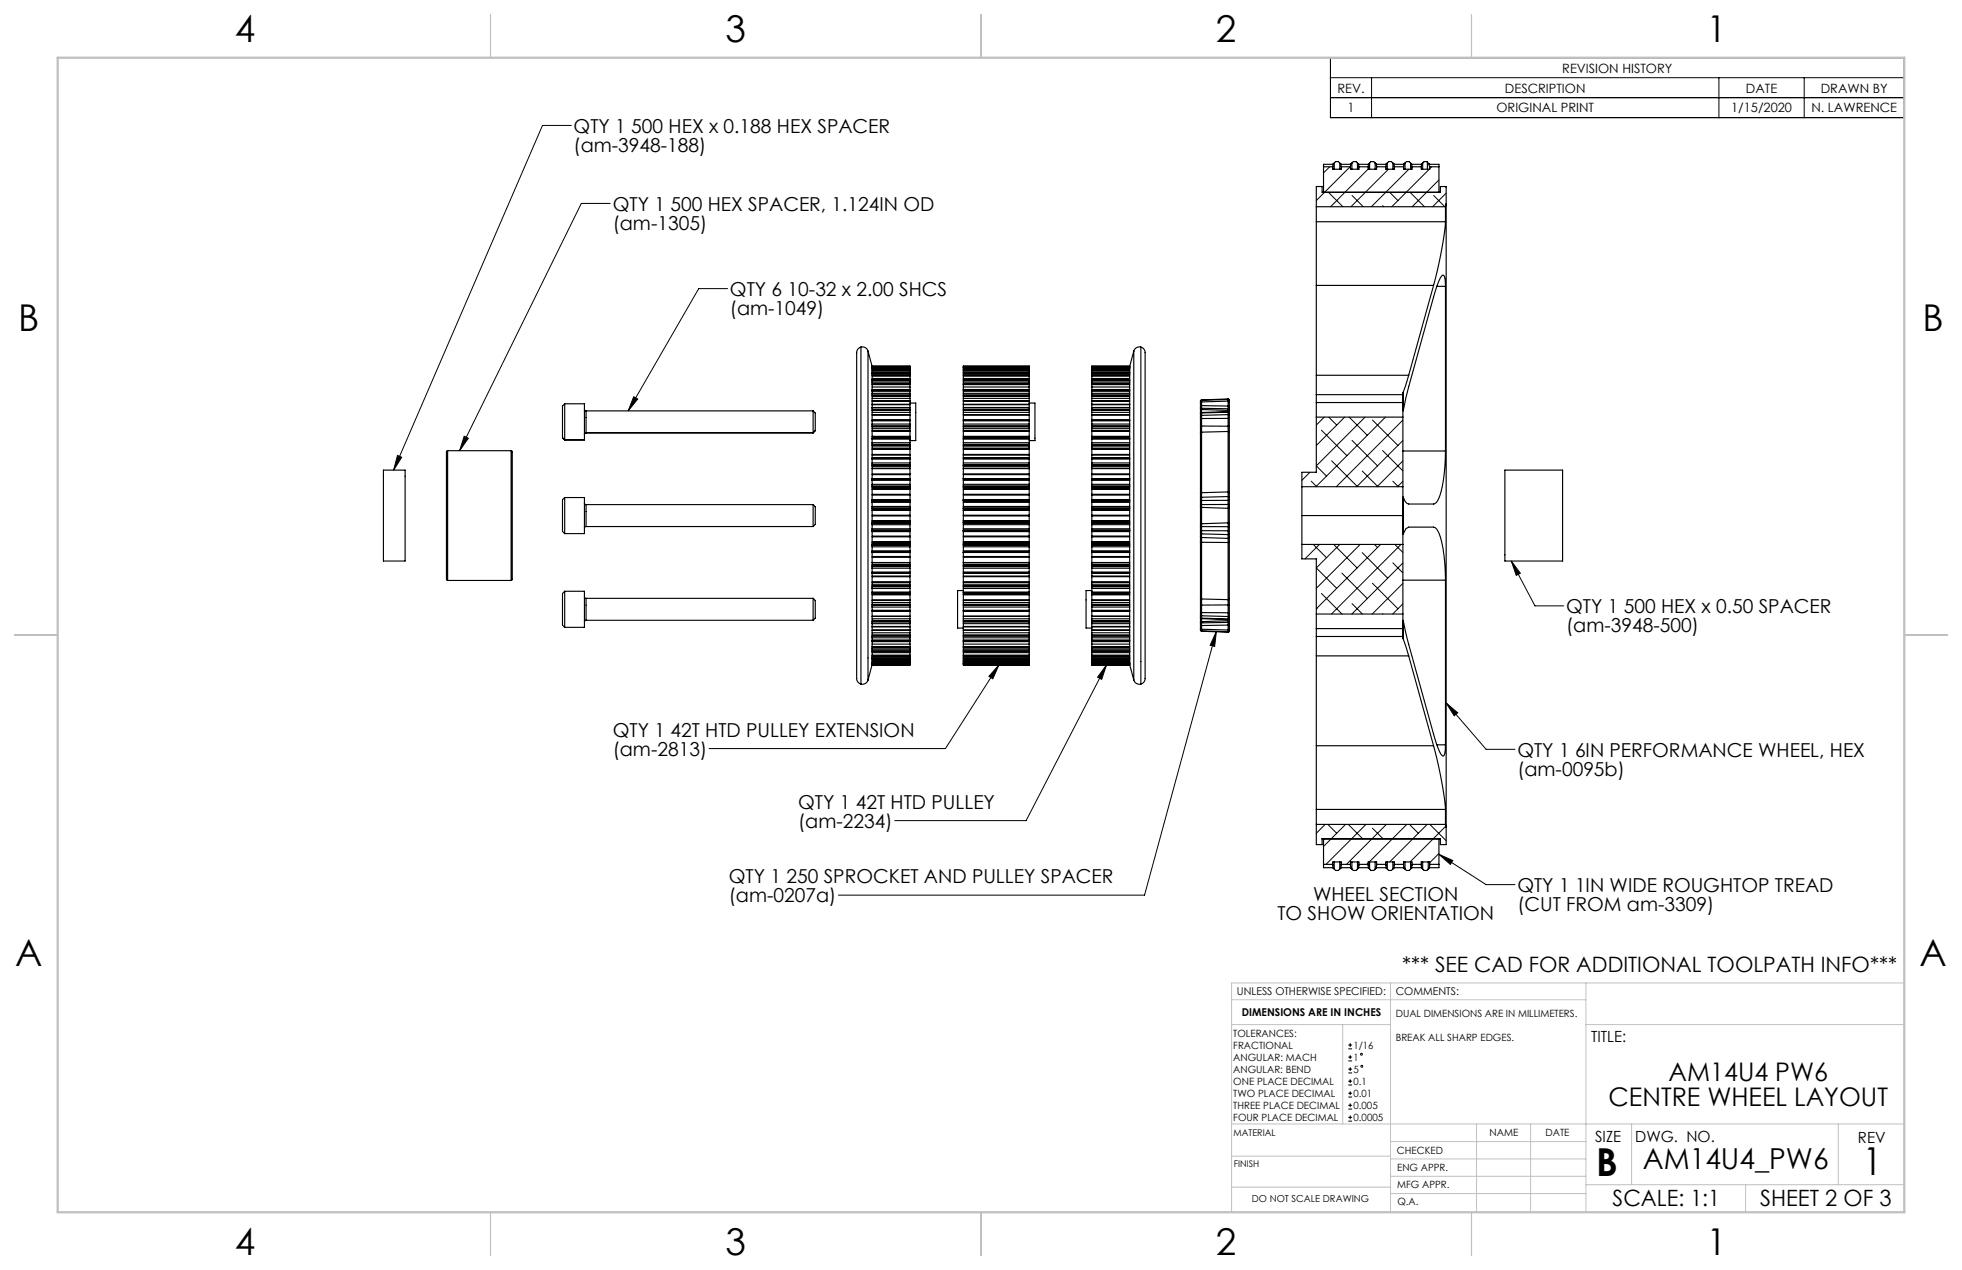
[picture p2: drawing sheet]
<svg xmlns="http://www.w3.org/2000/svg" width="432mm" height="279mm" viewBox="0 0 432 279" stroke-linecap="round" stroke-linejoin="round" font-family="sans-serif">
<g fill="none" stroke="#000" stroke-width=".22">
<path d="M292.8 12.7h126.3v13.2h-126.3zM292.8 17.1h126.3M301.9 17.1v8.8M378.3 17.1v8.8M397.1 17.1v8.8M125.7 27.6h-6.3l-32.8 75.8M292.6 36.7l-1.3 1.3M292.8 21.5h126.3M297.1 36.7l-7.4 7.4M301.1 37.2l-8.3 8.3M305.6 37.2l-8.3 8.3M310.1 37.2l-8.3 8.3"/>
<path d="M314.6 37.2l-8.3 8.3M315.1 36.7l-.4 .4M316.7 39.6l-5.9 5.9M134.3 44.8h-6.4l-26.7 54.4M292.4 42.3l3.1 3.2M297.6 43l2.4 2.5M304.3 45.2l.2 .3M305.8 42.3l1.9 1.8M310.3 42.3l3.2 3.2M315.5 43l2.5 2.5M318 41l.3 .3M318.3 42.5l-3 3"/>
<path d="M160.1 63.5h-6.3l-15.5 26.9M102.2 96l.9 .4-1.9 2.8zM139.5 87.3l.8 .5-2 2.6zM290.8 94.6l5.6 5.7M291.4 91.8l-1.7 1.7M292.4 91.8l1.8 1.7M295.9 91.8l-6.2 6.2M296.9 91.8l4 4M297.6 96.9l5.6 5.6M300.4 91.8l-10.7 10.7 2.2 2.2M302 92.4l5.7 5.6M304.3 99.1l4.4 4.5"/>
<path d="M304.9 91.8l-15.3 15.3M308.7 92.4l-14.6 14.7M308.7 96.9l-10.1 10.2M87.5 100.2l.9 .4-1.8 2.8zM288.3 103.9l-1.8 1.8M288.6 105.9l1.2 1.2M289 119.8l2.9 2.9M290.4 119.8l-3.2 3.2M293.1 101.4l5.6 5.6M293.5 119.8l5.2 5.1M294.9 119.8l-5.2 5.1 4.5 4.5M299.4 119.8l-9.7 9.6"/>
<path d="M299.8 103.6l3.5 3.5M302.5 119.8l.7 .7M303.8 119.8l-14.1 14.1M306.5 105.9l1.2 1.2M307 119.8l1.7 1.7M308.3 119.8l-15.3 15.3M308.7 101.4l-5.6 5.7M308.7 105.9l-1.1 1.2M267.7 138.9l-.4 3.3-1-.2zM267.7 138.9l-15.8 58h-67.4M289.7 133.9h.1M290.8 130.6l4.5 4.5"/>
<path d="M295.3 126.1l5.6 5.6M297.6 132.8l2.2 2.3M299.8 121.6l5.6 5.6M302 128.3l5.7 5.6M304.3 135.1h.1M306.5 123.8l2.2 2.2M308.7 123.9l-11.2 11.2M308.7 128.3l-6.7 6.8M308.7 132.8l-2.2 2.3M332.6 123.4l5.2 9.9h6.4M332.6 123.4l2 2.7-.9 .5zM219.9 146.3l-1.4 3-.9-.5z"/>
<path d="M219.9 146.3l-11.8 18.4h-52M243.5 146.3l-17.7 34.2h-28.9M243.5 146.3l-1 3.1-.9-.4zM318.3 154.6l2.5 2.2-.8 .7zM318.3 154.6l8.8 10.3h6.3M290.8 184.4l.2 .2M291.6 181.4l-1.9 1.9M292.2 181.4l2 1.9M296.1 181.4l-4.8 4.8M296.7 181.4l3.2 3.1M300.6 181.4l-8.8 8.8M301.1 189.9l-.3 .3"/>
<path d="M302 182.2l2.4 2.3M305.1 181.4l-8.8 8.8M308.8 184.4l.1 .1M309.6 181.4l-8.3 8.2M310.2 181.4l1.9 1.9M314.1 181.4l-8.3 8.2M314.7 181.4l3.6 3.6M316.7 188l3 1.3-.5 .9zM316.7 187.8l-2 2M316.7 188l10.4 6.6h6.3M318.2 181.7l-7.9 7.9M296.7 230.7h.9"/>
<path d="M296.7 229.9h.9M296.7 233.4h.9M296.7 232.6h.9M296.7 236.1h.9M296.7 235.2h.9M296.7 238.7h.9M296.7 237.9h.9M297.2 229.5v.8M297.2 232.1v.9M297.2 234.8v.8M297.2 237.4v.9M296.7 241.4h.9"/>
<path d="M296.7 240.5h.9M296.7 244h.9M296.7 243.2h.9M296.7 246.7h.9M296.7 245.8h.9M297.2 240.1v.8M297.2 242.7v.9M297.2 245.4v.8"/>
<circle cx="299.6" cy="231.9" r=".21"/>
<circle cx="299.7" cy="234.6" r=".21"/>
</g>
<g fill="none" stroke="#c0c0c0" stroke-width=".22">
<path d="M271 219.9h78M306 216.3v50.4M349 216.3v50.4M419.1 216.3h-148.1v50.4M271 225.4h35M295.5 225.4v21.9M349 225.4h70.1M271 247.3h148.1M271 254.4h35M306 258.8h43M306 255h43M306 251.2h43"/>
<path d="M325 247.3v19.4M336.9 247.3v19.4M359.1 247.3v13.3M404.6 247.3v13.3M271 261.2h35M306 262.6h43M349 260.6h70.1M384.2 260.6v6.1"/>
</g>
<path d="M107.9 3.2v9.5M215.9 3.2v9.5M323.8 3.2v9.5M3.2 139.7h9.5M419.1 139.7h9.5M107.9 266.7v9.5M215.9 266.7v9.5M323.8 266.7v9.5" fill="none" stroke="#c0c0c0" stroke-width=".25"/>
<path d="M12.7 12.7h406.4v254h-406.4z" fill="none" stroke="#c0c0c0" stroke-width=".5"/>
<path d="M332.6 123.4l2 2.7-.9 .5zM318.3 154.6l2.5 2.2-.8 .7zM316.7 188l3 1.3-.5 .9zM267.7 138.9l-.4 3.3-1-.2zM243.5 146.3l-1 3.1-.9-.4zM219.9 146.3l-1.4 3-.9-.5zM139.5 87.3l.8 .5-2 2.6zM102.2 96l.9 .4-1.9 2.8zM87.5 100.2l.9 .4-1.8 2.8z" fill="#000"/>
<g fill="none" stroke="#000" stroke-width=".25">
<path d="M291.3 36.7v5.6M291.3 36.7h2M293.4 36.1l-.1 1.1h1.9l-.1-1.1M293.4 36.1l-2.1 .1v.5M293.6 35.9l-.2 .2M293.6 35.9l.4-.3h.5l.4 .3M293.6 35.9v1.3M294.9 35.9l.2 .2M294.9 35.9v1.3M295.1 36.1h2.2M295.2 36.7h2M297.3 36.1l-.1 1.1h1.9l-.1-1.1"/>
<path d="M297.5 35.9l-.2 .2M297.5 35.9l.3-.3h.6l.4 .3M297.5 35.9v1.3M298.8 35.9l.2 .2M298.8 35.9v1.3M299 36.1h2.2M299.1 36.7h2M301.2 36.1l-.1 1.1h1.9l-.1-1.1M301.4 35.9l-.2 .2M301.4 35.9l.3-.3h.6l.4 .3M301.4 35.9v1.3M302.7 35.9l.2 .2"/>
<path d="M302.7 35.9v1.3M302.9 36.1h2.2M303 36.7h2M305.1 36.1l-.1 1.1h1.9l-.1-1.1M305.3 35.9l-.2 .2M305.3 35.9l.3-.3h.6l.3 .3M305.3 35.9v1.3M306.5 35.9l.3 .2M306.5 35.9v1.3M306.8 36.1h2.2M306.9 36.7h2M309 36.1l-.1 1.1h1.9l-.1-1.1"/>
<path d="M309.2 35.9l-.2 .2M309.2 35.9l.3-.3h.6l.3 .3M309.2 35.9v1.3M310.4 35.9l.3 .2M310.4 35.9v1.3M310.7 36.1h2.2M310.8 36.7h2M312.9 36.1l-.1 1.1h1.9v-.5h2M313.1 35.9l-.2 .2M313.1 35.9v1.3M314.1 35.7l.4 .3M314.1 35.7l-.7-.1-.3 .3"/>
<path d="M314.1 35.7v1.5M314.5 36l.2 .8M314.5 36l.1 .2h2.1v.5M316.7 36.7v5.6M289.7 45.5v3.3M289.7 48.8v14M289.7 45.5h28.4M289.7 48.8h28.4M318.1 48.8a78.3 78.3 0 0 1-2.6 14M318.1 45.5v3.3M318.3 44.8v137.2M318.3 44.8v-3.8h-1.3v1.3h-26v-1.3h-1.3v4.5"/>
<path d="M318.3 44.8l-.2 .7M189.5 76.4a1.27 1.27 0 0 1 1.5 .9M189.5 76.4a1.43 1.43 0 0 0-1 1.7v70a2.15 2.15 0 0 0 .6 2.2l.4 .2M189.5 76.4v74.1M191 77.3v72.3M191 77.3l.9 3.3M249.5 77.3v72.3M249.5 77.3l-.9 3.3M251.1 76.4a1.27 1.27 0 0 0-1.6 .9M251.1 76.4a1.43 1.43 0 0 1 .9 1.7v70a2.15 2.15 0 0 1-.5 2.2l-.4 .2M251.1 76.4v74.1M289.7 62.8v19.8"/>
<path d="M289.7 62.8h25.8M315.5 62.8l-5.5 19.8M316.2 63h1.9M318.1 63v36.2M318.1 63v-.4a2.19 2.19 0 0 0-.5-2.1 3.7 3.7 0 0 0-1.3 2.3l-6.3 22.3-1.2 5.3v-4.1M98.5 99.2l-.2 .2v28l.2 .3M98.5 99.2v28.5M98.5 99.2h14M112.5 99.2l.2 .2v28l-.2 .3M112.5 99.2v28.5M124.3 88.8v8M124.3 88.8h4.3v8h-4.3"/>
<path d="M124.3 88.8a1.19 1.19 0 0 0-.5 1.5v6l.5 .5M128.6 90l.4 .4M129 95.2l-.4 .4M129 90.4v4.8M129 95.2h49.9M129 90.4h49.9M129 95.2h.1M178.9 90.4v4.8M178.9 90.4l.5 .5v3.8M178.9 95.2h.1M179.4 94.7l-.5 .5M179.4 94.7h.1"/>
<path d="M191.9 80.6v.3M191.9 81v.9M191.9 82.2v1.4M191.9 84v2M191.9 86.5v2.4M191.9 89.7v2.9M191.9 93.3v3.3M191.9 97.4v3.6M191.9 96.6v.8M191.9 92.6v.7M191.9 89v.7M191.9 88.9v.1"/>
<path d="M191.9 86v.5M191.9 86h.1M191.9 83.6v.4M191.9 83.6h.1M191.9 81.9v.3M191.9 81.9h.1M191.9 80.9v.1M191.9 80.9h.1M191.9 80.6h.1M191.9 96.4h8.4M191.9 92.4h8.4M191.9 88.9h8.4"/>
<path d="M191.9 86h8.4M191.9 83.6h8.4M191.9 81.9h8.4M191.9 80.9h8.4M191.9 80.6h8.4M191.9 97.4h8.4M191.9 97.8h8.4M191.9 97.9h8.4M191.9 96.6h8.4M191.9 98h8.4M191.9 98.3h8.4M191.9 98.8h8.4"/>
<path d="M191.9 100h8.4M191.9 96.1h8.4M191.9 93.3h8.4M191.9 93.7h8.4M191.9 93.8h8.4M191.9 92.6h8.4M191.9 93.9h8.4M191.9 94.3h8.4M191.9 94.8h8.4M191.9 96h8.4M191.9 89.7h8.4M191.9 90h8.4"/>
<path d="M191.9 90.2h8.4M191.9 90.3h8.4M191.9 90.7h8.4M191.9 91.3h8.4M191.9 89h8.4M191.9 91.2h8.4M191.9 88.2h8.4M191.9 86.9h8.4M191.9 87.1h8.4M191.9 87.6h8.4M191.9 86.5h8.4M191.9 85.8h8.4"/>
<path d="M191.9 84.6h8.4M191.9 85.1h8.4M191.9 84.3h8.4M191.9 84.5h8.4M191.9 84h8.4M191.9 82.7h8.4M191.9 82.4h8.4M191.9 82.6h8.4M191.9 82.2h8.4M191.9 81.5h8.4M191.9 81.2h8.4M191.9 81.4h8.4"/>
<path d="M191.9 81h8.4M191.9 80.7h8.4M191.9 85.7h8.4M191.9 83.3h8.4M200.3 97.4v.4M200.3 97.8v.1M200.3 96.6v.8M200.3 97.9v.1M200.3 98v.3M200.3 96.4v.2M200.3 98.8v1.2M200.3 98.3v.5"/>
<path d="M200.3 96.4h.1M200.3 98.8h.1M200.3 96.1v.3M200.3 93.3v.4M200.3 93.7v.1M200.3 92.6v.7M200.3 93.9v.4M200.3 93.8v.1M200.3 94.8v1.2M200.3 94.3v.5M200.3 92.4v.2M200.3 94.8h.1"/>
<path d="M200.3 89.7v.3M200.3 90v.2M200.3 90.3v.4M200.3 90.2v.1M200.3 91.3v1.1M200.3 89v.7M200.3 90.7v.5M200.3 91.2v.1M200.3 88.9v.1M200.3 88.2v.7M200.3 86.9v.2M200.3 87.1v.5"/>
<path d="M200.3 86.5v.4M200.3 87.1h.1M200.3 87.6v.6M200.3 86v.5M200.3 88.2h.1M200.3 86h.1M200.3 85.8v.2M200.3 84.6v.5M200.3 84.3v.2M200.3 84v.3M200.3 84.5v.1M200.3 85.1v.6"/>
<path d="M200.3 83.6v.4M200.3 85.7v.1M200.3 83.6h.1M200.3 82.7v.6M200.3 83.3v.3M200.3 82.4v.2M200.3 82.6v.1M200.3 82.2v.2M200.3 81.9v.3M200.3 81.9h.1M200.3 81.5v.4M200.3 81.2v.2"/>
<path d="M200.3 81.4v.1M200.3 81v.2M200.3 80.9v.1M200.3 80.9h.1M200.3 80.7v.2M200.3 80.6v.1M200.3 80.6h.1M200.3 88.7h1.2v8.2h-1.2M200.3 92.4h.1M200.3 96v.1M200.3 100v.1M212 97.4v.4"/>
<path d="M212 97.8v.1M212 96.6v.8M212 97.9v.1M212 98v.3M212 96.4v.2M212 98.8v1.2M212 98.3v.5M212 96.4h.1M212 98.8h.1M212 96.1v.3M212 93.3v.4M212 93.7v.1"/>
<path d="M212 92.6v.7M212 93.9v.4M212 93.8v.1M212 94.8v1.2M212 94.3v.5M212 92.4v.2M212 94.8h.1M212 89.6v.4M212 90v.2M212 90.3v.4M212 90.2v.1M212 91.3v1.1"/>
<path d="M212 89v.6M212 90.7v.5M212 91.2v.1M212 88.9v.1M212 88.2v.7M212 86.9v.2M212 87.1v.5M212 86.5v.4M212 87.1h.1M212 87.6v.6M212 86v.5M212 88.2h.1"/>
<path d="M212 86h.1M212 85.7v.3M212 84.6v.5M212 84.3v.2M212 84v.3M212 84.5v.1M212 85.1v.6M212 83.6v.4M212 85.7h.1M212 83.6h.1M212 82.7v.6M212 83.3v.3"/>
<path d="M212 82.4v.2M212 82.6v.1M212 82.2v.2M212 81.9v.3M212 81.9h.1M212 81.5v.4M212 81.2v.2M212 81.4v.1M212 81v.2M212 80.9v.1M212 80.9h.1M212 80.7v.2"/>
<path d="M212 80.6v.1M212 80.6h.1M212 96.4h14.5M212 92.4h14.5M212 88.9h14.5M212 86h14.5M212 83.6h14.5M212 81.9h14.5M212 80.9h14.5M212 80.6h14.5M212 92.4h.1M212 96v.1"/>
<path d="M212 100v.1M212 97.4h14.5M212 97.8h14.5M212 97.9h14.5M212 96.6h14.5M212 98h14.5M212 98.3h14.5M212 98.8h14.5M212 100h14.5M212 96.1h14.5M212 93.3h14.5M212 93.7h14.5"/>
<path d="M212 93.8h14.5M212 92.6h14.5M212 93.9h14.5M212 94.3h14.5M212 94.8h14.5M212 96h14.5M212 89.6h14.5M212 90h14.5M212 90.2h14.5M212 90.3h14.5M212 90.7h14.5M212 91.3h14.5"/>
<path d="M212 89h14.5M212 91.2h14.5M212 88.2h14.5M212 86.9h14.5M212 87.1h14.5M212 87.6h14.5M212 86.5h14.5M212 85.7h14.5M212 84.6h14.5M212 85.1h14.5M212 84.3h14.5M212 84.5h14.5"/>
<path d="M212 84h14.5M212 82.7h14.5M212 83.3h14.5M212 82.4h14.5M212 82.6h14.5M212 82.2h14.5M212 81.5h14.5M212 81.2h14.5M212 81.4h14.5M212 81h14.5M212 80.7h14.5M226.5 97.4v.4"/>
<path d="M226.5 97.8v.1M226.5 96.6v.8M226.5 97.9v.1M226.5 98v.3M226.5 96.4v.2M226.5 98.8v1.2M226.5 98.3v.5M226.5 96.4h.1M226.5 98.8h.1M226.5 96.1v.3M226.5 93.3v.4M226.5 93.7v.1"/>
<path d="M226.5 92.6v.7M226.5 93.9v.4M226.5 93.8v.1M226.5 94.8v1.2M226.5 94.3v.5M226.5 92.4v.2M226.5 94.8h.1M226.5 89.6v.4M226.5 90v.2M226.5 90.3v.4M226.5 90.2v.1M226.5 91.3v1.1"/>
<path d="M226.5 89v.6M226.5 90.7v.5M226.5 91.2v.1M226.5 88.9v.1M226.5 88.2v.7M226.5 86.9v.2M226.5 87.1v.5M226.5 86.5v.4M226.5 87.1h.1M226.5 87.6v.6M226.5 86v.5M226.5 88.2h.1"/>
<path d="M226.5 86h.1M226.5 85.7v.3M226.5 84.6v.5M226.5 84.3v.2M226.5 84v.3M226.5 84.5v.1M226.5 85.1v.6M226.5 83.6v.4M226.5 85.7h.1M226.5 83.6h.1M226.5 82.7v.6M226.5 83.3v.3"/>
<path d="M226.5 82.4v.2M226.5 82.6v.1M226.5 82.2v.2M226.5 81.9v.3M226.5 81.9h.1M226.5 81.5v.4M226.5 81.2v.2M226.5 81.4v.1M226.5 81v.2M226.5 80.9v.1M226.5 80.9h.1M226.5 80.7v.2"/>
<path d="M226.5 80.6v.1M226.5 80.6h.1M226.5 88.7h1.3v8.2h-1.3M226.5 92.4h.1M226.5 96v.1M226.5 100v.1M240.3 97.4v.4M240.3 97.8v.1M240.3 96.6v.8M240.3 97.9v.1M240.3 98v.3M240.3 96.4v.2"/>
<path d="M240.3 98.8v1.2M240.3 98.3v.5M240.3 96.4h.1M240.3 98.8h.1M240.3 96.1v.3M240.3 93.3v.4M240.3 93.7v.1M240.3 92.6v.7M240.3 93.9v.4M240.3 93.8v.1M240.3 94.8v1.2M240.3 94.3v.5"/>
<path d="M240.3 92.4v.2M240.3 94.8h.1M240.3 89.6v.4M240.3 90v.2M240.3 90.3v.4M240.3 90.2v.1M240.3 91.3v1.1M240.3 89v.6M240.3 90.7v.5M240.3 91.2v.1M240.3 88.9v.1M240.3 88.2v.7"/>
<path d="M240.3 86.9v.2M240.3 87.1v.5M240.3 86.5v.4M240.3 87.1h.1M240.3 87.6v.6M240.3 86v.5M240.3 88.2h.1M240.3 86h.1M240.3 85.7v.3M240.3 84.6v.5M240.3 84.3v.2M240.3 84v.3"/>
<path d="M240.3 84.5v.1M240.3 85.1v.6M240.3 83.6v.4M240.3 85.7h.1M240.3 83.6h.1M240.3 82.7v.6M240.3 83.3v.3M240.3 82.4v.2M240.3 82.6v.1M240.3 82.2v.2M240.3 81.9v.3M240.3 81.9h.1"/>
<path d="M240.3 81.5v.4M240.3 81.2v.2M240.3 81.4v.1M240.3 81v.2M240.3 80.9v.1M240.3 80.9h.1M240.3 80.7v.2M240.3 80.6v.1M240.3 80.6h.1M240.3 96.4h8.3M240.3 92.4h8.3M240.3 88.9h8.3"/>
<path d="M240.3 86h8.3M240.3 83.6h8.3M240.3 81.9h8.3M240.3 80.9h8.3M240.3 80.6h8.3M240.3 97.4h8.3M240.3 97.8h8.3M240.3 97.9h8.3M240.3 96.6h8.3M240.3 98h8.3M240.3 98.3h8.3M240.3 98.8h8.3"/>
<path d="M240.3 100h8.3M240.3 96.1h8.3M240.3 93.3h8.3M240.3 93.7h8.3M240.3 93.8h8.3M240.3 92.6h8.3M240.3 93.9h8.3M240.3 94.3h8.3M240.3 94.8h8.3M240.3 96h8.3M240.3 89.6h8.3M240.3 90h8.3"/>
<path d="M240.3 90.2h8.3M240.3 90.3h8.3M240.3 90.7h8.3M240.3 91.3h8.3M240.3 89h8.3M240.3 91.2h8.3M240.3 88.2h8.3M240.3 86.9h8.3M240.3 87.1h8.3M240.3 87.6h8.3M240.3 86.5h8.3M240.3 85.7h8.3"/>
<path d="M240.3 84.6h8.3M240.3 85.1h8.3M240.3 84.3h8.3M240.3 84.5h8.3M240.3 84h8.3M240.3 82.7h8.3M240.3 83.3h8.3M240.3 82.4h8.3M240.3 82.6h8.3M240.3 82.2h8.3M240.3 81.5h8.3M240.3 81.2h8.3"/>
<path d="M240.3 81.4h8.3M240.3 81h8.3M240.3 80.7h8.3M240.3 92.4h.1M240.3 96v.1M240.3 100v.1M248.6 97.4v3.6M248.6 93.3v3.3M248.6 89.6v3M248.6 86.5v2.4M248.6 84v2M248.6 82.2v1.4"/>
<path d="M248.6 81v.9M248.6 80.6v.3M248.6 96.6v.8M248.6 92.6v.7M248.6 89v.6M248.6 88.9v.1M248.6 86v.5M248.6 86h.1M248.6 83.6v.4M248.6 83.6h.1M248.6 81.9v.3M248.6 81.9h.1"/>
<path d="M248.6 80.9v.1M248.6 80.9h.1M248.6 80.6h.1M264.2 95.3v13.3M264.2 93.7h.2M264.2 93.7v1.6M264.2 92.1v1.6M264.2 91.6v.5M264.2 91.1v.5M264.2 91v.1M264.2 89.8l.2 .3M264.2 89.8v1.2"/>
<path d="M264.2 89.1l.2 .1M264.2 88.7v.4M264.2 89.7l.2 .1M264.2 88.3v.4M264.2 89.7v.1M264.2 89.1v.6M264.4 90.7l-.2 .3M264.4 88l-.2 .3M264.4 95.1v13.3M264.4 95.1l-.2 .2M264.4 93.7v1.4M264.4 92.1v1.6"/>
<path d="M264.4 91.4v.7M264.4 92.1h-.2M264.4 91.4l-.2 .2M264.4 90.9v.5M264.4 90.9l-.2 .2M264.4 88.4v.8M264.4 88.4l-.2 .3M264.4 89.8v.3M264.4 88.1v.3M264.4 88.1l-.2 .2M264.4 90.7v.2M264.4 90.1v.6"/>
<path d="M264.4 88v.1M264.4 93.7l5.9 .1M264.4 90.1l5.9 .2M264.4 89.2l5.9 .1M264.4 89.8l5.9 .1M264.4 89.2v.6M270.3 90.5l.2 .3M270.3 87.8l.2 .3M270.3 94.9v13.3M270.3 94.9l.2 .2M270.3 93.8v1.1M270.3 92v1.8"/>
<path d="M270.3 92l.2 .1M270.3 91.2v.8M270.3 91.2l.2 .2M270.3 90.7v.5M270.3 90.7l.2 .2M270.3 88.2v1.1M270.3 88.2l.2 .3M270.3 89.9v.4M270.3 87.9v.3M270.3 87.9l.2 .2M270.3 90.5v.2M270.3 87.8v.1"/>
<path d="M270.3 90.5l-5.9 .2M270.3 87.8l-5.9 .2M270.3 94.9l-5.9 .2M270.3 92l-5.9 .1M270.3 91.2l-5.9 .2M270.3 90.7l-5.9 .2M270.3 88.2l-5.9 .2M270.3 89.3v.6M270.3 90.3v.2M270.3 87.9l-5.9 .2M270.5 95.1v13.3M270.5 93.7l-.2 .1"/>
<path d="M270.5 93.7v1.4M270.5 92.1v1.6M270.5 91.4v.7M270.5 90.9v.5M270.5 90.8v.1M270.5 90l-.2 .3M270.5 90v.8M270.5 89.2l-.2 .1M270.5 88.5v.7M270.5 89.8l-.2 .1M270.5 89.8v.2M270.5 88.1v.4"/>
<path d="M270.5 89.2v.6M289.7 88.6v3.2M289.7 86.8v1.8M289.7 82.6v4.2M289.7 91.8v12.1h-3.2v19.1h3.2v12.1M289.7 91.8h19M289.7 88.6h19M289.7 86.8h19M289.7 82.6h20.3M308.7 88.6v3.2M308.7 86.8v1.8M308.7 91.8v43.3"/>
<path d="M308.7 99.2h9.4M308.8 86.3l-.1 .5M310 82.6l-1.2 3.7M318.1 99.2a29.2 29.2 0 0 1-1.6 10.7l-.3 .6-.7 .4h-5.5l-.4-.2-.3-.4-.5-.9v8.1l.6-1.2 .6-.3h5.5a2.64 2.64 0 0 1 1.5 2.2l.8 4 .3 5.4M84.4 103.4h4.8v20h-4.8zM124.3 109.5v7.9M124.3 109.5h4.3v7.9h-4.3M124.3 109.5a1.19 1.19 0 0 0-.5 1.4v6l.5 .5M128.6 110.7l.4 .3M129 115.8l-.4 .4M129 111v4.8M129 115.8h49.9"/>
<path d="M129 111h49.9M178.9 111v4.8M178.9 111l.5 .5v2.9a1.16 1.16 0 0 1-.5 1.4M191.9 101.8v3.9M191.9 106.6v3.9M191.9 111.4v4M191.9 116.3v4M191.9 115.4v.9M191.9 110.5v.9M191.9 105.7v.9M191.9 101v.8M191.9 100.8h8.4"/>
<path d="M191.9 119.8h8.4M191.9 107.1h8.4M191.9 115.4h8.4M191.9 116.3h8.4M191.9 110.5h8.4M191.9 111.4h8.4M191.9 111.8h8.4M191.9 115.1h8.4M191.9 116.6h8.4M191.9 110.2h8.4M191.9 111.9h8.4M191.9 115h8.4"/>
<path d="M191.9 116.7h8.4M191.9 110.1h8.4M191.9 114.9h8.4M191.9 112h8.4M191.9 105.7h8.4M191.9 106.6h8.4M191.9 106.9h8.4M191.9 119.9h8.4M191.9 107h8.4M191.9 105.4h8.4M191.9 114.6h8.4M191.9 112.2h8.4"/>
<path d="M191.9 119.6h8.4M191.9 107.3h8.4M191.9 116.9h8.4M191.9 109.9h8.4M191.9 112.3h8.4M191.9 113.3h8.4M191.9 113.5h8.4M191.9 117h8.4M191.9 117.9h8.4M191.9 107.6h8.4M191.9 119.3h8.4M191.9 108.8h8.4"/>
<path d="M191.9 108.9h8.4M191.9 118.1h8.4M191.9 119.2h8.4M191.9 101.8h8.4M191.9 102.2h8.4M191.9 101h8.4M191.9 105.3h8.4M191.9 102.4h8.4M191.9 102.7h8.4M191.9 104.4h8.4M191.9 103.1h8.4M191.9 104.3h8.4"/>
<path d="M191.9 100.1h8.4M200.3 115.4v.9M200.3 110.5v.9M200.3 111.4v.4M200.3 115.1v.3M200.3 116.3v.3M200.3 110.2v.3M200.3 111.8v.1M200.3 115v.1M200.3 110.1v.1M200.3 116.6v.1M200.3 111.9h.1"/>
<path d="M200.3 115h.1M200.3 111.9v.1M200.3 114.9v.1M200.3 105.7v.9M200.3 110.1h.1M200.3 116.7h.1M200.3 106.6v.3M200.3 119.9v.4M200.3 106.9v.1M200.3 119.8v.1M200.3 105.4v.3M200.3 107v.1"/>
<path d="M200.3 119.8h.1M200.3 112v.2M200.3 114.6v.3M200.3 107.1v.2M200.3 119.6v.2M200.3 109.9v.2M200.3 116.7v.2M200.3 105.4h.1M200.3 112.3v1M200.3 113.5v1.1M200.3 117v.9M200.3 112.2v.1"/>
<path d="M200.3 114.6h.1M200.3 107.3v.3M200.3 119.3v.3M200.3 107.6v1.2M200.3 116.9v.1M200.3 109.9h.1M200.3 108.9v1M200.3 118.1v1.1M200.3 101.8v.4M200.3 101v.8M200.3 105.3v.1M200.3 107.6h.1"/>
<path d="M200.3 119.2v.1M200.3 102.2v.2M200.3 102.4h.1M200.3 102.4v.3M200.3 100.8v.2M200.3 105.3h.1M200.3 104.4v.9M200.3 100.8h.1M200.3 102.7v.4M200.3 103.1v1.2M200.3 103.1h.1M200.3 100.1v.7"/>
<path d="M200.3 104.3v.1M200.3 108.8v.1M200.3 113.3v.2M200.3 117.9v.2M212 115.4v.9M212 110.5v.9M212 111.4v.4M212 115.1v.3M212 116.3v.3M212 110.2v.3M212 111.8v.1M212 115v.1"/>
<path d="M212 116.6v.1M212 110.1v.1M212 115h.1M212 111.9h.1M212 114.9v.1M212 111.9v.1M212 105.7v.9M212 116.7h.1M212 110.1h.1M212 106.6v.3M212 119.9v.4M212 106.9v.1"/>
<path d="M212 119.8v.1M212 105.4v.3M212 119.8h.1M212 107v.1M212 114.6v.3M212 112v.2M212 119.6v.2M212 107.1v.2M212 116.7v.2M212 109.9v.2M212 105.4h.1M212 112.3v1"/>
<path d="M212 113.5v1.1M212 116.9v1M212 112.2v.1M212 114.6h.1M212 107.3v.3M212 119.3v.3M212 107.6v1.1M212 116.9h.1M212 109.9h.1M212 108.9v1M212 118.1v1.1M212 101.8v.4"/>
<path d="M212 101v.8M212 105.3v.1M212 107.6h.1M212 119.2v.1M212 102.2v.2M212 102.4h.1M212 102.4v.3M212 100.8v.2M212 105.3h.1M212 104.4v.9M212 100.8h.1M212 102.7v.4"/>
<path d="M212 103.1v1.2M212 103.1h.1M212 100.1v.7M212 100.8h14.5M212 119.8h14.5M212 107.1h14.5M212 115.4h14.5M212 116.3h14.5M212 110.5h14.5M212 111.4h14.5M212 111.8h14.5M212 115.1h14.5"/>
<path d="M212 116.6h14.5M212 110.2h14.5M212 111.9h14.5M212 115h14.5M212 116.7h14.5M212 110.1h14.5M212 114.9h14.5M212 112h14.5M212 105.7h14.5M212 106.6h14.5M212 106.9h14.5M212 119.9h14.5"/>
<path d="M212 107h14.5M212 105.4h14.5M212 114.6h14.5M212 112.2h14.5M212 119.6h14.5M212 107.3h14.5M212 116.9h14.5M212 109.9h14.5M212 112.3h14.5M212 113.3h14.5M212 113.5h14.5M212 117.9h14.5"/>
<path d="M212 107.6h14.5M212 119.3h14.5M212 108.7h14.5M212 108.9h14.5M212 118.1h14.5M212 119.2h14.5M212 104.3v.1M212 108.7v.2M212 113.3v.2M212 117.9v.2M212 101.8h14.5M212 102.2h14.5"/>
<path d="M212 101h14.5M212 105.3h14.5M212 102.4h14.5M212 102.7h14.5M212 104.4h14.5M212 103.1h14.5M212 104.3h14.5M212 100.1h14.5M226.5 115.4v.9M226.5 110.5v.9M226.5 111.4v.4M226.5 115.1v.3"/>
<path d="M226.5 116.3v.3M226.5 110.2v.3M226.5 111.8v.1M226.5 115v.1M226.5 116.6v.1M226.5 110.1v.1M226.5 115h.1M226.5 111.9h.1M226.5 114.9v.1M226.5 111.9v.1M226.5 105.7v.9M226.5 116.7h.1"/>
<path d="M226.5 110.1h.1M226.5 106.6v.3M226.5 119.9v.4M226.5 106.9v.1M226.5 119.8v.1M226.5 105.4v.3M226.5 119.8h.1M226.5 107v.1M226.5 114.6v.3M226.5 112v.2M226.5 119.6v.2M226.5 107.1v.2"/>
<path d="M226.5 116.7v.2M226.5 109.9v.2M226.5 105.4h.1M226.5 112.3v1M226.5 113.5v1.1M226.5 116.9v1M226.5 112.2v.1M226.5 114.6h.1M226.5 107.3v.3M226.5 119.3v.3M226.5 107.6v1.1M226.5 116.9h.1"/>
<path d="M226.5 109.9h.1M226.5 108.9v1M226.5 118.1v1.1M226.5 101.8v.4M226.5 101v.8M226.5 105.3v.1M226.5 107.6h.1M226.5 119.2v.1M226.5 102.2v.2M226.5 102.4h.1M226.5 102.4v.3M226.5 100.8v.2"/>
<path d="M226.5 105.3h.1M226.5 104.4v.9M226.5 100.8h.1M226.5 102.7v.4M226.5 103.1v1.2M226.5 103.1h.1M226.5 100.1v.7M226.5 104.3v.1M226.5 108.7v.2M226.5 113.3v.2M226.5 117.9v.2M240.3 115.4v.9"/>
<path d="M240.3 110.5v.9M240.3 111.4v.4M240.3 115.1v.3M240.3 116.3v.3M240.3 110.2v.3M240.3 111.8v.1M240.3 115v.1M240.3 116.6v.1M240.3 110.1v.1M240.3 115h.1M240.3 111.9h.1M240.3 114.9v.1"/>
<path d="M240.3 111.9v.1M240.3 105.7v.9M240.3 116.7h.1M240.3 110.1h.1M240.3 106.6v.3M240.3 119.9v.4M240.3 106.9v.1M240.3 119.8v.1M240.3 105.4v.3M240.3 119.8h.1M240.3 107v.1M240.3 114.6v.3"/>
<path d="M240.3 112v.2M240.3 119.6v.2M240.3 107.1v.2M240.3 116.7v.2M240.3 109.9v.2M240.3 105.4h.1M240.3 112.3v1M240.3 113.5v1.1M240.3 116.9v1M240.3 112.2v.1M240.3 114.6h.1M240.3 107.3v.3"/>
<path d="M240.3 119.3v.3M240.3 107.6v1.1M240.3 116.9h.1M240.3 109.9h.1M240.3 108.9v1M240.3 118.1v1.1M240.3 101.8v.4M240.3 101v.8M240.3 105.3v.1M240.3 107.6h.1M240.3 119.2v.1M240.3 102.2v.2"/>
<path d="M240.3 102.4h.1M240.3 102.4v.3M240.3 100.8v.2M240.3 105.3h.1M240.3 104.4v.9M240.3 100.8h.1M240.3 102.7v.4M240.3 103.1v1.2M240.3 103.1h.1M240.3 100.1v.7M240.3 100.8h8.3M240.3 119.8h8.3"/>
<path d="M240.3 107.1h8.3M240.3 115.4h8.3M240.3 116.3h8.3M240.3 110.5h8.3M240.3 111.4h8.3M240.3 111.8h8.3M240.3 115.1h8.3M240.3 116.6h8.3M240.3 110.2h8.3M240.3 111.9h8.3M240.3 115h8.3M240.3 116.7h8.3"/>
<path d="M240.3 110.1h8.3M240.3 114.9h8.3M240.3 112h8.3M240.3 105.7h8.3M240.3 106.6h8.3M240.3 106.9h8.3M240.3 119.9h8.3M240.3 107h8.3M240.3 105.4h8.3M240.3 114.6h8.3M240.3 112.2h8.3M240.3 119.6h8.3"/>
<path d="M240.3 107.3h8.3M240.3 116.9h8.3M240.3 109.9h8.3M240.3 112.3h8.3M240.3 113.3h8.3M240.3 113.5h8.3M240.3 117.9h8.3M240.3 107.6h8.3M240.3 119.3h8.3M240.3 108.7h8.3M240.3 108.9h8.3M240.3 118.1h8.3"/>
<path d="M240.3 119.2h8.3M240.3 101.8h8.3M240.3 102.2h8.3M240.3 101h8.3M240.3 105.3h8.3M240.3 102.4h8.3M240.3 102.7h8.3M240.3 104.4h8.3M240.3 103.1h8.3M240.3 104.3h8.3M240.3 100.1h8.3M240.3 104.3v.1"/>
<path d="M240.3 108.7v.2M240.3 113.3v.2M240.3 117.9v.2M248.6 116.3v4M248.6 111.4v4M248.6 106.6v3.9M248.6 101.8v3.9M248.6 115.4v.9M248.6 110.5v.9M248.6 105.7v.9M248.6 101v.8M264.2 111.4l.2 .2"/>
<path d="M264.2 111v.4M264.2 115.8l.2 .1M264.2 115.5v.3M264.2 110.1v.9M264.2 116.7h.2M264.2 115.8v.9M264.2 109.6v.5M264.2 117.3l.2 .2M264.2 116.7v.6M264.2 118l.2 .3M264.2 117.3v.7M264.2 108.6v1"/>
<path d="M264.2 111.4v4.1M264.2 119.2l.2 .1M264.2 118v1.2M264.2 119.2v12.4M264.4 111v.6M264.4 115.2v.7M264.4 110.1v.9M264.4 115.9v.8M264.4 109.4v.7M264.4 116.7v.8M264.4 111h-.2M264.4 115.2l-.2 .3"/>
<path d="M264.4 110.1h-.2M264.4 109.4l-.2 .2M264.4 117.5v.8M264.4 108.4v1M264.4 108.4l-.2 .2M264.4 118.3v1M264.4 119.3v12.5M264.4 111.6v3.6M264.4 111.6l5.9 .2M264.4 115.9h5.9M264.4 116.7l5.9 .1M264.4 117.5l5.9 .1"/>
<path d="M264.4 118.3l5.9 .1M264.4 119.3l5.9 .1M270.3 111v.8M270.3 111h.2M270.3 115v.9M270.3 115l.2 .3M270.3 110.1v.9M270.3 110.1h.2M270.3 115.9v.9M270.3 109.2v.9M270.3 109.2l.2 .2M270.3 116.8v.8"/>
<path d="M270.3 117.6v.8M270.3 108.2v1M270.3 108.2l.2 .2M270.3 118.4v1M270.3 119.4v12.5M270.3 111.8v3.2M270.3 111h-5.9M270.3 115l-5.9 .2M270.3 110.1h-5.9M270.3 109.2l-5.9 .2M270.3 108.2l-5.9 .2M270.5 111v.6"/>
<path d="M270.5 111.6l-.2 .2M270.5 115.3v.5M270.5 115.8l-.2 .1M270.5 110.1v.9M270.5 115.8v.9M270.5 116.7l-.2 .1M270.5 109.4v.7M270.5 116.7v.7M270.5 117.4l-.2 .2M270.5 118.2l-.2 .2M270.5 117.4v.8M270.5 108.4v1"/>
<path d="M270.5 111.6v3.7M270.5 119.3l-.2 .1M270.5 118.2v1.1M270.5 119.3v12.4M286.5 119.8h22.2M286.5 107.1h22.2M286.5 113.4h22.2M331.2 103.4h12.7v20h-12.7zM98.5 127.7h14M124.3 130.1v7.9M124.3 130.1h4.3v7.9h-4.3M124.3 130.1a1.19 1.19 0 0 0-.5 1.4v6l.5 .5"/>
<path d="M128.6 131.3l.4 .3M129 136.5l-.4 .3M129 131.6v4.9M129 136.5h49.9M129 131.6h49.9M178.9 131.6v4.9M178.9 131.6l.5 .5v2.9a1.17 1.17 0 0 1-.5 1.5M191.9 121.2v3.8M191.9 125.9v3.6M191.9 130.2v3.4M191.9 134.4v2.8M191.9 137.9v2.4"/>
<path d="M191.9 120.3v.9M191.9 125v.9M191.9 129.5v.7M191.9 133.6v.7M191.9 134.3v.1M191.9 137.2v.6M191.9 137.8v.1M191.9 126.1h8.4M191.9 130.4h8.4M191.9 134.4h8.4M191.9 137.9h8.4M191.9 120.3h8.4"/>
<path d="M191.9 121.2h8.4M191.9 121.5h8.4M191.9 125h8.4M191.9 125.9h8.4M191.9 124.6h8.4M191.9 124.5h8.4M191.9 124.2h8.4M191.9 122.4h8.4M191.9 123.8h8.4M191.9 122.6h8.4M191.9 129.5h8.4M191.9 130.2h8.4"/>
<path d="M191.9 129.1h8.4M191.9 126.7h8.4M191.9 128.9h8.4M191.9 128.5h8.4M191.9 126.9h8.4M191.9 128h8.4M191.9 128.1h8.4M191.9 130.7h8.4M191.9 133.2h8.4M191.9 133.6h8.4M191.9 134.3h8.4M191.9 133h8.4"/>
<path d="M191.9 132.5h8.4M191.9 130.9h8.4M191.9 132h8.4M191.9 132.1h8.4M191.9 134.5h8.4M191.9 135.6h8.4M191.9 136.9h8.4M191.9 137.2h8.4M191.9 136.7h8.4M191.9 137.8h8.4M191.9 136.1h8.4M191.9 138.6h8.4"/>
<path d="M191.9 140h8.4M191.9 139.8h8.4M191.9 139.7h8.4M191.9 139.2h8.4M191.9 138.7h8.4M191.9 136.6h8.4M200.3 120.3v.9M200.3 121.2v.3M200.3 121.5h.1M200.3 125v.9M200.3 124.6v.4M200.3 124.5v.1"/>
<path d="M200.3 124.5h.1M200.3 124.2v.3M200.3 125.9v.2M200.3 121.5v.9M200.3 126.1h.1M200.3 123.8v.4M200.3 122.6v1.2M200.3 123.8h.1M200.3 129.5v.7M200.3 129.1v.4M200.3 126.1v.6M200.3 128.9v.2"/>
<path d="M200.3 128.9h.1M200.3 128.5v.4M200.3 130.2v.2M200.3 126.9v1.1M200.3 128.1v.4M200.3 130.4h.1M200.3 128v.1M200.3 130.4v.3M200.3 133.2v.4M200.3 133.6v.7M200.3 133v.2M200.3 133h.1"/>
<path d="M200.3 132.5v.5M200.3 130.9v1.1M200.3 132.1v.4M200.3 134.3v.1M200.3 132v.1M200.3 134.5v1.1M200.3 136.9v.3M200.3 136.7v.2M200.3 137.2v.6M200.3 136.6v.1M200.3 136.1v.5M200.3 135.6v.5"/>
<path d="M200.3 135.6h.1M200.3 137.8v.1M200.3 137.9v.7M200.3 140v.3M200.3 139.8v.2M200.3 139.7v.1M200.3 139.2v.5M200.3 138.7v.5M200.3 138.6v.1M200.3 122.4v.2M200.3 126.7v.2M200.3 130.7v.2"/>
<path d="M200.3 134.4v.1M212 120.3v.9M212 121.2v.3M212 121.5h.1M212 125v.9M212 124.6v.4M212 124.5v.1M212 124.5h.1M212 124.2v.3M212 125.9v.2M212 121.5v.9M212 126.1h.1"/>
<path d="M212 123.8v.4M212 122.6v1.2M212 123.8h.1M212 129.5v.7M212 129.1v.4M212 126.1v.6M212 128.9v.2M212 128.9h.1M212 128.5v.4M212 130.2v.2M212 126.9v1.1M212 128.1v.4"/>
<path d="M212 130.4h.1M212 128v.1M212 130.4v.3M212 133.2v.4M212 133.6v.7M212 133v.2M212 132.9v.1M212 132.5v.4M212 130.9v1.1M212 132.1v.4M212 134.3v.1M212 132v.1"/>
<path d="M212 134.5v1.1M212 136.9v.3M212 136.7v.2M212 137.2v.6M212 136.6v.1M212 136.1v.5M212 135.6v.5M212 135.6h.1M212 137.8v.1M212 137.9v.7M212 140v.3M212 139.8v.2"/>
<path d="M212 139.7v.1M212 139.2v.5M212 138.7v.5M212 138.6v.1M212 129.9h-1.3v8.3h1.3M212 126.1h14.5M212 130.4h14.5M212 134.4h14.5M212 137.9h14.5M212 120.3h14.5M212 121.2h14.5M212 121.5h14.5"/>
<path d="M212 125h14.5M212 125.9h14.5M212 122.4v.2M212 126.7v.2M212 130.7v.2M212 134.4v.1M212 124.6h14.5M212 124.5h14.5M212 124.2h14.5M212 122.4h14.5M212 123.8h14.5M212 122.6h14.5"/>
<path d="M212 129.5h14.5M212 130.2h14.5M212 129.1h14.5M212 126.7h14.5M212 128.9h14.5M212 128.5h14.5M212 126.9h14.5M212 128h14.5M212 128.1h14.5M212 130.7h14.5M212 133.2h14.5M212 133.6h14.5"/>
<path d="M212 134.3h14.5M212 133h14.5M212 132.9h14.5M212 132.5h14.5M212 130.9h14.5M212 132h14.5M212 132.1h14.5M212 134.5h14.5M212 135.6h14.5M212 136.9h14.5M212 137.2h14.5M212 136.7h14.5"/>
<path d="M212 137.8h14.5M212 136.6h14.5M212 136.1h14.5M212 138.6h14.5M212 140h14.5M212 139.8h14.5M212 139.7h14.5M212 139.2h14.5M212 138.7h14.5M226.5 120.3v.9M226.5 121.2v.3M226.5 121.5h.1"/>
<path d="M226.5 125v.9M226.5 124.6v.4M226.5 124.5v.1M226.5 124.5h.1M226.5 124.2v.3M226.5 125.9v.2M226.5 121.5v.9M226.5 126.1h.1M226.5 123.8v.4M226.5 122.6v1.2M226.5 123.8h.1M226.5 129.5v.7"/>
<path d="M226.5 129.1v.4M226.5 126.1v.6M226.5 128.9v.2M226.5 128.9h.1M226.5 128.5v.4M226.5 130.2v.2M226.5 126.9v1.1M226.5 128.1v.4M226.5 130.4h.1M226.5 128v.1M226.5 130.4v.3M226.5 133.2v.4"/>
<path d="M226.5 133.6v.7M226.5 133v.2M226.5 132.9v.1M226.5 132.5v.4M226.5 130.9v1.1M226.5 132.1v.4M226.5 134.3v.1M226.5 132v.1M226.5 134.5v1.1M226.5 136.9v.3M226.5 136.7v.2M226.5 137.2v.6"/>
<path d="M226.5 136.6v.1M226.5 136.1v.5M226.5 135.6v.5M226.5 135.6h.1M226.5 137.8v.1M226.5 137.9v.7M226.5 140v.3M226.5 139.8v.2M226.5 139.7v.1M226.5 139.2v.5M226.5 138.7v.5M226.5 138.6v.1"/>
<path d="M226.5 122.4v.2M226.5 126.7v.2M226.5 130.7v.2M226.5 134.4v.1M240.3 120.3v.9M240.3 121.2v.3M240.3 121.5h.1M240.3 125v.9M240.3 124.6v.4M240.3 124.5v.1M240.3 124.5h.1M240.3 124.2v.3"/>
<path d="M240.3 125.9v.2M240.3 121.5v.9M240.3 126.1h.1M240.3 123.8v.4M240.3 122.6v1.2M240.3 123.8h.1M240.3 129.5v.7M240.3 129.1v.4M240.3 126.1v.6M240.3 128.9v.2M240.3 128.9h.1M240.3 128.5v.4"/>
<path d="M240.3 130.2v.2M240.3 126.9v1.1M240.3 128.1v.4M240.3 130.4h.1M240.3 128v.1M240.3 130.4v.3M240.3 133.2v.4M240.3 133.6v.7M240.3 133v.2M240.3 132.9v.1M240.3 132.5v.4M240.3 130.9v1.1"/>
<path d="M240.3 132.1v.4M240.3 134.3v.1M240.3 132v.1M240.3 134.5v1.1M240.3 136.9v.3M240.3 136.7v.2M240.3 137.2v.6M240.3 136.6v.1M240.3 136.1v.5M240.3 135.6v.5M240.3 135.6h.1M240.3 137.8v.1"/>
<path d="M240.3 137.9v.7M240.3 140v.3M240.3 139.8v.2M240.3 139.7v.1M240.3 139.2v.5M240.3 138.7v.5M240.3 138.6v.1M240.3 129.9h-1.3v8.3h1.3M240.3 126.1h8.3M240.3 130.4h8.3M240.3 134.4h8.3M240.3 137.9h8.3"/>
<path d="M240.3 120.3h8.3M240.3 121.2h8.3M240.3 121.5h8.3M240.3 125h8.3M240.3 125.9h8.3M240.3 124.6h8.3M240.3 124.5h8.3M240.3 124.2h8.3M240.3 122.4h8.3M240.3 123.8h8.3M240.3 122.6h8.3M240.3 129.5h8.3"/>
<path d="M240.3 130.2h8.3M240.3 129.1h8.3M240.3 126.7h8.3M240.3 128.9h8.3M240.3 128.5h8.3M240.3 126.9h8.3M240.3 128h8.3M240.3 128.1h8.3M240.3 130.7h8.3M240.3 133.2h8.3M240.3 133.6h8.3M240.3 134.3h8.3"/>
<path d="M240.3 133h8.3M240.3 132.9h8.3M240.3 132.5h8.3M240.3 130.9h8.3M240.3 132h8.3M240.3 132.1h8.3M240.3 134.5h8.3M240.3 135.6h8.3M240.3 136.9h8.3M240.3 137.2h8.3M240.3 136.7h8.3M240.3 137.8h8.3"/>
<path d="M240.3 136.6h8.3M240.3 136.1h8.3M240.3 138.6h8.3M240.3 140h8.3M240.3 139.8h8.3M240.3 139.7h8.3M240.3 139.2h8.3M240.3 138.7h8.3M240.3 122.4v.2M240.3 126.7v.2M240.3 130.7v.2M240.3 134.4v.1"/>
<path d="M248.6 137.9v2.4M248.6 134.4v2.8M248.6 130.2v3.4M248.6 125.9v3.6M248.6 121.2v3.8M248.6 120.3v.9M248.6 125v.9M248.6 129.5v.7M248.6 133.6v.7M248.6 134.3v.1M248.6 137.2v.6M248.6 137.8v.1"/>
<path d="M264.2 135.9l.2 .2M264.2 138.6l.2 .3M264.2 131.6l.2 .2M264.2 131.6v1.6M264.2 134.7l.2 .1M264.2 133.2v1.5M264.2 135.3l.2 .2M264.2 134.7v.6M264.2 135.8l.2 .2M264.2 135.3v.5M264.2 135.8v.1M264.2 135.9v1.1"/>
<path d="M264.2 138.2l.2 .2M264.2 137.7v.5M264.2 138.6l.2 .2M264.2 138.2v.4M264.2 137v.2M264.2 137.2v.5M264.4 131.8v1.3M264.4 133.1l-.2 .1M264.4 133.1v1.7M264.4 134.8v.7M264.4 135.5v.5M264.4 136.8l-.2 .2"/>
<path d="M264.4 137.6v.8M264.4 137.6l-.2 .1M264.4 137l-.2 .2M264.4 136.8v.2M264.4 138.4v.4M264.4 136v.1M264.4 136.1v.7M264.4 138.8v.1M264.4 136.1l5.9 .2M264.4 138.9l5.9 .2M264.4 131.8l5.9 .1M264.4 134.8h5.9"/>
<path d="M264.4 135.5l5.9 .1M264.4 136l5.9 .2M264.4 138.4l5.9 .2M264.4 137v.6M264.4 138.8l5.9 .2M270.3 131.9v1.2M270.3 133.1h.2M270.3 133.1v1.7M270.3 134.8v.8M270.3 135.6v.6M270.3 136.6l.2 .2M270.3 137.5v1.1"/>
<path d="M270.3 137.5l.2 .1M270.3 136.9l.2 .2M270.3 136.6v.3M270.3 138.6v.4M270.3 136.2v.1M270.3 139v.1M270.3 133.1h-5.9M270.3 136.6l-5.9 .2M270.3 137.5l-5.9 .1M270.3 136.3v.3M270.3 136.9v.6M270.3 136.9l-5.9 .1"/>
<path d="M270.5 136.1l-.2 .2M270.5 138.7l-.2 .4M270.5 131.7l-.2 .2M270.5 131.7v1.4M270.5 134.8h-.2M270.5 133.1v1.7M270.5 135.4l-.2 .2M270.5 134.8v.6M270.5 136l-.2 .2M270.5 135.4v.6M270.5 136v.1M270.5 136.1v.7"/>
<path d="M270.5 138.4l-.2 .2M270.5 137.6v.8M270.5 136.8v.3M270.5 138.7l-.2 .3M270.5 138.4v.3M270.5 137.1v.5M289.7 135.1v3.2M289.7 138.3v1.7M289.7 135.1h19M289.7 138.3h19M308.7 135.1v3.2M308.7 138.3v1.7"/>
<path d="M308.7 127.6h9.4M318.1 127.6v36.3M191 149.6a1.27 1.27 0 0 1-1.5 .9M191.9 143.3v1.4M191.9 145v.8M191.9 146v.2M191.9 140.9v1.9M191.9 140.3v.5M191.9 140.8v.1M191.9 142.8v.4M191.9 143.2v.1M191.9 144.7v.3"/>
<path d="M191.9 145h.1M191.9 145.8v.2M191.9 146h.1M191.9 146.2v.1M191.9 146.3h.1M191.9 140.9h8.4M191.9 143.3h8.4M191.9 145h8.4M191.9 146h8.4M191.9 146.3h8.4M191.9 146.2l-.9 3.4M191.9 140.3h8.4"/>
<path d="M191.9 140.8h8.4M191.9 141.1h8.4M191.9 142.3h8.4M191.9 142.5h8.4M191.9 142.8h8.4M191.9 141.7h8.4M191.9 142.2h8.4M191.9 141.2h8.4M191.9 143.2h8.4M191.9 143.6h8.4M191.9 144.1h8.4M191.9 144.2h8.4"/>
<path d="M191.9 144.4h8.4M191.9 144.7h8.4M191.9 145.3h8.4M191.9 145.4h8.4M191.9 145.6h8.4M191.9 145.8h8.4M191.9 146.1h8.4M200.3 140.3v.5M200.3 140.8v.1M200.3 140.9v.2M200.3 142.3v.2M200.3 142.5v.3"/>
<path d="M200.3 141.7v.5M200.3 142.2v.1M200.3 141.2v.5M200.3 141.1v.1M200.3 142.8v.4M200.3 143.2v.1M200.3 143.3v.3M200.3 143.6v.5M200.3 144.2v.2M200.3 144.4v.3M200.3 144.1v.1M200.3 144.7v.3"/>
<path d="M200.3 145h.1M200.3 145v.3M200.3 145.4v.2M200.3 145.3v.1M200.3 145.6v.2M200.3 145.8v.2M200.3 146h.1M200.3 146v.1M200.3 146.1v.2M200.3 146.3h.1M212 140.3v.5M212 140.8v.1"/>
<path d="M212 140.9v.2M212 142.3v.2M212 142.5v.3M212 141.7v.5M212 142.2v.1M212 141.2v.5M212 141.1v.1M212 142.8v.4M212 143.2v.1M212 143.3v.3M212 143.6v.5M212 144.2v.2"/>
<path d="M212 144.4v.3M212 144.1v.1M212 144.7v.3M212 145h.1M212 145v.3M212 145.4v.2M212 145.3v.1M212 145.6v.2M212 145.8v.2M212 146h.1M212 146v.1M212 146.1v.2"/>
<path d="M212 146.3h.1M212 140.9h14.5M212 143.3h14.5M212 145h14.5M212 146h14.5M212 146.3h14.5M212 140.3h14.5M212 140.8h14.5M212 141.1h14.5M212 142.3h14.5M212 142.5h14.5M212 142.8h14.5"/>
<path d="M212 141.7h14.5M212 142.2h14.5M212 141.2h14.5M212 143.2h14.5M212 143.6h14.5M212 144.1h14.5M212 144.2h14.5M212 144.4h14.5M212 144.7h14.5M212 145.3h14.5M212 145.4h14.5M212 145.6h14.5"/>
<path d="M212 145.8h14.5M212 146.1h14.5M226.5 140.3v.5M226.5 140.8v.1M226.5 140.9v.2M226.5 142.3v.2M226.5 142.5v.3M226.5 141.7v.5M226.5 142.2v.1M226.5 141.2v.5M226.5 141.1v.1M226.5 142.8v.4"/>
<path d="M226.5 143.2v.1M226.5 143.3v.3M226.5 143.6v.5M226.5 144.2v.2M226.5 144.4v.3M226.5 144.1v.1M226.5 144.7v.3M226.5 145h.1M226.5 145v.3M226.5 145.4v.2M226.5 145.3v.1M226.5 145.6v.2"/>
<path d="M226.5 145.8v.2M226.5 146h.1M226.5 146v.1M226.5 146.1v.2M226.5 146.3h.1M240.3 140.3v.5M240.3 140.8v.1M240.3 140.9v.2M240.3 142.3v.2M240.3 142.5v.3M240.3 141.7v.5M240.3 142.2v.1"/>
<path d="M240.3 141.2v.5M240.3 141.1v.1M240.3 142.8v.4M240.3 143.2v.1M240.3 143.3v.3M240.3 143.6v.5M240.3 144.2v.2M240.3 144.4v.3M240.3 144.1v.1M240.3 144.7v.3M240.3 145h.1M240.3 145v.3"/>
<path d="M240.3 145.4v.2M240.3 145.3v.1M240.3 145.6v.2M240.3 145.8v.2M240.3 146h.1M240.3 146v.1M240.3 146.1v.2M240.3 146.3h.1M240.3 140.9h8.3M240.3 143.3h8.3M240.3 145h8.3M240.3 146h8.3"/>
<path d="M240.3 146.3h8.3M240.3 140.3h8.3M240.3 140.8h8.3M240.3 141.1h8.3M240.3 142.3h8.3M240.3 142.5h8.3M240.3 142.8h8.3M240.3 141.7h8.3M240.3 142.2h8.3M240.3 141.2h8.3M240.3 143.2h8.3M240.3 143.6h8.3"/>
<path d="M240.3 144.1h8.3M240.3 144.2h8.3M240.3 144.4h8.3M240.3 144.7h8.3M240.3 145.3h8.3M240.3 145.4h8.3M240.3 145.6h8.3M240.3 145.8h8.3M240.3 146.1h8.3M248.6 146v.2M248.6 145v.8M248.6 143.3v1.4"/>
<path d="M248.6 140.9v1.9M248.6 140.3v.5M248.6 140.8v.1M248.6 142.8v.4M248.6 143.2v.1M248.6 144.7v.3M248.6 145h.1M248.6 145.8v.2M248.6 146h.1M248.6 146.2v.1M248.6 146.3h.1M248.6 146.2l.9 3.4"/>
<path d="M249.5 149.6a1.27 1.27 0 0 0 1.6 .9M289.7 140v4.3M289.7 144.3v19.8M289.7 140h19M289.7 144.3h20.3M308.7 140l.1 .5M308.8 140.5l1.2 3.8M308.8 140.5v-4l1.2 5.3 6.2 21.9a6.1 6.1 0 0 0 1.3 2.6h.2a3.8 3.8 0 0 0 .4-2.4M310 144.3l5.5 19.8M289.7 178.1v3.3M289.7 164.1v14M289.7 178.1h28.4"/>
<path d="M289.7 164.1h25.8M315.5 164.1a80.6 80.6 0 0 1 2.6 14M316.2 163.9h1.9M318.1 178.1v3.3M289.7 181.4v4.4h1.3v-1.3h26v1.3h1.3v-3.8M289.7 181.4h28.4M291.3 190.2v.7h2M291.3 190.2h2M291.3 184.5v5.7M293.3 190.2l.1 .7M293.3 190.2v-.6h1.9v.6M293.3 190.9h.1"/>
<path d="M293.4 190.9l.2 .3M293.6 191.2l.4 .3h.5l.4-.3M293.6 189.6v1.6M294.9 189.6v1.6M295.1 190.9l-.2 .3M295.2 190.9h-.1M295.2 190.9h2.1M295.2 190.2l-.1 .7M295.2 190.2h2M297.2 190.2l.1 .7M297.2 190.2v-.6h1.9v.6M297.3 190.9l.2 .3"/>
<path d="M297.5 191.2l.3 .3h.6l.4-.3M297.5 189.6v1.6M298.8 189.6v1.6M299 190.9h2.2M299 190.9l-.2 .3M299.1 190.2l-.1 .7M299.1 190.2h2M301.1 190.2l.1 .7M301.1 190.2v-.6h1.9v.6M301.2 190.9l.2 .3M301.4 191.2l.3 .3h.6l.4-.3M301.4 189.6v1.6"/>
<path d="M302.7 189.6v1.6M302.9 190.9h2.2M302.9 190.9l-.2 .3M303 190.2l-.1 .7M303 190.2h2M305 190.2l.1 .7M305 190.2v-.6h1.9v.6M305.1 190.9l.2 .3M305.3 191.2l.3 .3h.6l.3-.3M305.3 189.6v1.6M306.5 189.6v1.6M306.8 190.9h2.2"/>
<path d="M306.8 190.9l-.3 .3M306.9 190.2l-.1 .7M306.9 190.2h2M308.9 190.2l.1 .7M308.9 190.2v-.6h1.9v.6M309 190.9l.2 .3M309.2 191.2l.3 .3h.6l.3-.3M309.2 189.6v1.6M310.4 189.6v1.6M310.7 190.9h2.2M310.7 190.9l-.3 .3M310.8 190.2l-.1 .7"/>
<path d="M310.8 190.2h2M312.8 190.2l.1 .7M312.8 190.2v-.6h1.9v.6M312.9 190.9l.2 .3M313.1 191.2l.3 .3h.6l.3-.3M313.1 189.6v1.6M314.3 189.6v1.6M314.6 190.9l-.3 .3M314.7 190.2l-.1 .7M314.7 190.2h2M316.7 190.2v.7h-2.1M316.7 184.5v5.7"/>
<path d="M318.1 181.4l.2 .6"/>
</g>
<g font-size="8.5">
<text x="351.3" y="258.7">B</text>
<text x="410" y="258.6">1</text>
</g>
<g font-size="8.1">
<text x="51.7" y="9.3">4</text>
<text x="159.7" y="9.3">3</text>
<text x="267.6" y="9.3">2</text>
<text x="375.6" y="9.3">1</text>
<text x="4" y="72.8">B</text>
<text x="423.1" y="72.8">B</text>
<text x="3.3" y="212.5">A</text>
<text x="422.4" y="212.5">A</text>
<text x="51.7" y="276">4</text>
<text x="159.7" y="276">3</text>
<text x="267.6" y="276">2</text>
<text x="375.6" y="276">1</text>
</g>
<text font-size="6.3" x="361.6" y="257.3">AM14U4_PW6</text>
<g font-size="5.6">
<text x="367.2" y="237.8">AM14U4 PW6</text>
<text x="354" y="243.4">CENTRE WHEEL LAYOUT</text>
</g>
<g font-size="4.9">
<text x="354.9" y="265.2">SCALE: 1:1</text>
<text x="387.4" y="265.2">SHEET 2 OF 3</text>
</g>
<text font-size="4.7" x="308.6" y="213.7">*** SEE CAD FOR ADDITIONAL TOOLPATH INFO***</text>
<g font-size="4.2">
<text x="126.2" y="29.2">QTY 1 500 HEX x 0.188 HEX SPACER</text>
<text x="126.2" y="33.4">(am-3948-188)</text>
<text x="134.8" y="46.4">QTY 1 500 HEX SPACER, 1.124IN OD</text>
<text x="134.8" y="50.5">(am-1305)</text>
<text x="160.7" y="65.1">QTY 6 10-32 x 2.00 SHCS</text>
<text x="160.7" y="69.3">(am-1049)</text>
<text x="344.7" y="134.9">QTY 1 500 HEX x 0.50 SPACER</text>
<text x="344.7" y="139.1">(am-3948-500)</text>
<text x="134.8" y="162.1">QTY 1 42T HTD PULLEY EXTENSION</text>
<text x="134.8" y="166.3">(am-2813)</text>
<text x="333.9" y="166.5">QTY 1 6IN PERFORMANCE WHEEL, HEX</text>
<text x="333.9" y="170.6">(am-0095b)</text>
<text x="175.7" y="178">QTY 1 42T HTD PULLEY</text>
<text x="175.7" y="182.2">(am-2234)</text>
<text x="160.4" y="194.3">QTY 1 250 SPROCKET AND PULLEY SPACER</text>
<text x="333.9" y="196.2">QTY 1 1IN WIDE ROUGHTOP TREAD</text>
<text x="160.4" y="198.5">(am-0207a)</text>
<text x="281.1" y="202.5">TO SHOW ORIENTATION</text>
<text x="289" y="198.3">WHEEL SECTION</text>
<text x="333.9" y="200.4">(CUT FROM am-3309)</text>
</g>
<g font-size="3.4">
<text x="350.2" y="229.2">TITLE:</text>
<text x="351.1" y="251.3">SIZE</text>
<text x="359.9" y="251.3">DWG. NO.</text>
<text x="408.9" y="251.4">REV</text>
</g>
<g font-size="2.8">
<text x="343.8" y="16">REVISION HISTORY</text>
<text x="294.3" y="20.4">REV.</text>
<text x="331.2" y="20.4">DESCRIPTION</text>
<text x="384.2" y="20.4">DATE</text>
<text x="400.7" y="20.4">DRAWN BY</text>
<text x="296.5" y="24.7">1</text>
<text x="329.3" y="24.7">ORIGINAL PRINT</text>
<text x="381" y="24.7">1/15/2020</text>
<text x="398.6" y="24.7">N. LAWRENCE</text>
</g>
<g font-size="2.4">
<text x="272.2" y="219">UNLESS OTHERWISE SPECIFIED:</text>
<text x="307.2" y="218.9">COMMENTS:</text>
<text x="273.3" y="223.6">DIMENSIONS ARE IN INCHES</text>
</g>
<g font-size="2.2">
<text x="307.2" y="223.8">DUAL DIMENSIONS ARE IN MILLIMETERS.</text>
<text x="271.4" y="228.1">TOLERANCES:</text>
<text x="271.4" y="230.7">FRACTIONAL</text>
<text x="271.4" y="233.4">ANGULAR: MACH</text>
<text x="297.9" y="230.7">1/16</text>
<text x="297.9" y="233.4">1</text>
<text x="307.2" y="229.1">BREAK ALL SHARP EDGES.</text>
<text x="271.4" y="236">ANGULAR: BEND</text>
<text x="271.4" y="238.7">ONE PLACE DECIMAL</text>
<text x="297.9" y="236">5</text>
<text x="297.9" y="238.7">0.1</text>
<text x="271.4" y="241.3">TWO PLACE DECIMAL</text>
<text x="271.4" y="244">THREE PLACE DECIMAL</text>
<text x="297.9" y="241.3">0.01</text>
<text x="297.9" y="244">0.005</text>
<text x="271.4" y="246.6">FOUR PLACE DECIMAL</text>
<text x="297.9" y="246.6">0.0005</text>
<text x="327.8" y="249.9">NAME</text>
<text x="340.1" y="249.9">DATE</text>
<text x="307.4" y="253.9">CHECKED</text>
<text x="307.5" y="257.6">ENG APPR.</text>
<text x="307.5" y="261.4">MFG APPR.</text>
<text x="307.6" y="265.1">Q.A.</text>
</g>
<text font-size="2.1" x="275.5" y="264.5">DO NOT SCALE DRAWING</text>
<g font-size="2">
<text x="271.5" y="249.9">MATERIAL</text>
<text x="271.5" y="256.7">FINISH</text>
</g>
</svg>
